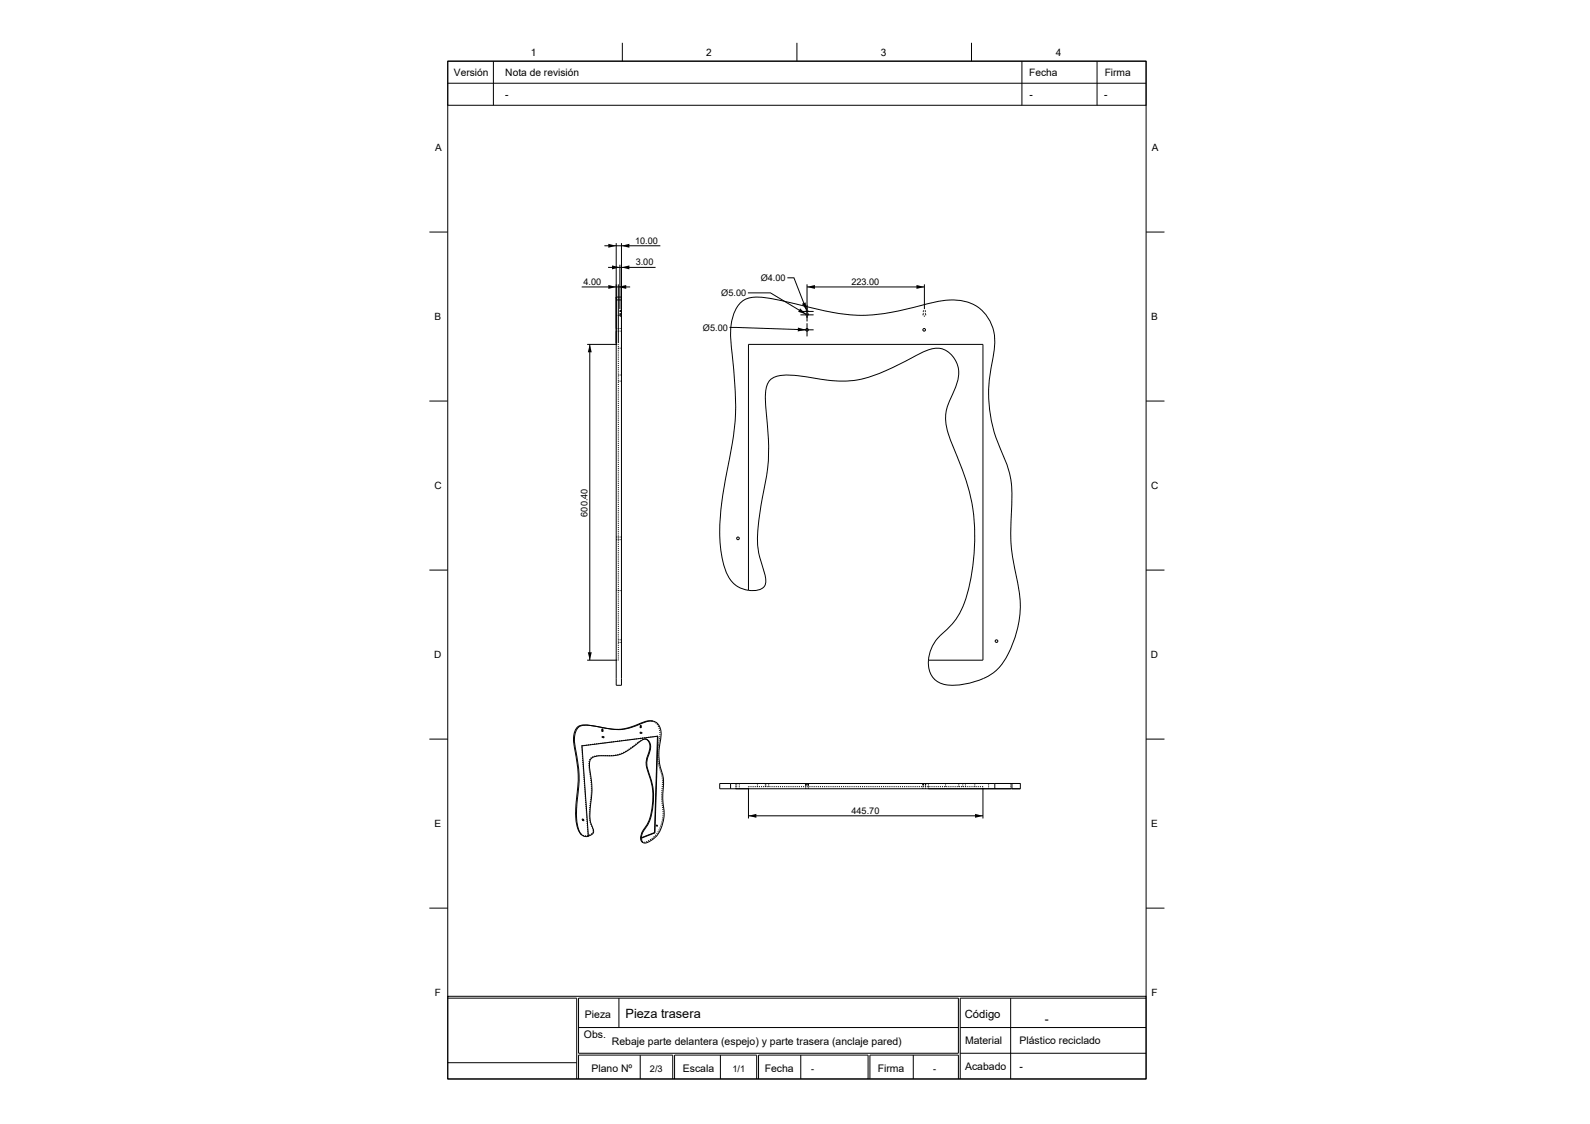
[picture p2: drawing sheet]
<svg xmlns="http://www.w3.org/2000/svg" width="420mm" height="297mm" viewBox="0 0 420 297" stroke-linecap="round" stroke-linejoin="round" font-family="sans-serif">
<g fill="none" stroke="#000" stroke-width=".26">
<path d="M118.3 16.2h184.4v268.9h-184.4zM118.3 16.2h184.4v11.6h-184.4zM130.3 16.2v11.6M164.4 11.3v4.9M210.5 11.3v4.9M256.6 11.3v4.9M269.9 16.2v11.6M289.8 16.2v11.6M118.3 22h184.4M113.4 61.3h4.9M153.7 75.8h12.8M159.6 64.9h14.8"/>
<path d="M160.6 70.7h12.6M162.8 78.5v.8M162.8 78.5v8.3h.3M162.8 79.3v101.8h1.4v-101.8M162.8 78.5h1.4M162.8 79.3h1.4M162.8 64.3v26.7M163.3 75.1v15.6M163.7 70v11.7M164.2 78.5v.8M164.2 78.5v8.3h-.3M164.2 64.3v17.4"/>
<path d="M197.6 77.4h5.9l9.4 5.6M208 73.4h1.7l3.4 8.6M213.2 75.1v9.8M213.2 75.8h31M244.2 75.1v6.6M302.7 61.3h4.9M155.1 91h7.9M155.8 91v83.4M162.8 83.3h.3M162.8 87.5h.3M163.2 91l.1 .2M163.3 83.3h.3"/>
<path d="M163.3 87.5h.3M163.3 91.4v.3M163.3 92.6v.2M163.3 93.1v.3M163.3 93.7v.2M163.3 94.2v.3M163.3 94.8v.3M163.3 95.3v.3M163.3 95.9v.3M163.3 96.5v.2M163.3 97v.3M163.3 97.6v.2"/>
<path d="M163.3 98.1v.3M163.3 98.7v.3M163.3 99.2v.3M163.3 99.8v.3M163.3 99.1h.3M163.3 86.8h.3M163.6 92h-.3v.3M163.7 82.9h.5M163.7 83h.5M163.7 82.3h.5M163.7 83v.5h.5M163.7 82.3v.2"/>
<path d="M163.7 82.8v.2M163.9 87.5h.3v11.6h-.3M163.9 83.3h.3M163.9 92h.3M164.2 82h-.5v.3M192.7 86.5l20.1 .6M211.4 87.2h3.5M211.4 82.3h3.5M211.4 83.2h3.5M212.9 83v.3M212.9 82.8v.2M213 83.5h.3"/>
<path d="M213 82l-.1 .5M213.2 85.4v3.5M213.3 82l.2 .5M213.5 82.8v.5M243.9 82.8v.5M244 83.5h.3M244 82l-.1 .5M244.3 82l.2 .5M244.5 82.8v.5M113.4 106h4.9M163.3 100.7h.3M163.3 100.3v.3"/>
<path d="M163.3 100.9v.3M163.3 101.5v.2M163.3 102v.3M163.3 102.6v.2M163.3 103.1v.3M163.3 103.7v.3M163.3 104.2v.3M163.3 104.8v.3M163.3 105.3v.3M163.3 105.9v.3M163.3 106.5v.2M163.3 107v.3"/>
<path d="M163.3 107.6v.2M163.3 108.1v.3M163.3 108.7v.3M163.3 109.2v.3M163.3 109.8v.3M163.3 110.3v.3M163.3 110.9v.3M163.3 111.5v.2M163.3 112v.3M163.3 112.6v.2M163.3 113.1v.3M163.3 113.7v.3"/>
<path d="M163.3 114.2v.3M163.3 114.8v.3M163.3 115.4v.2M163.3 115.9v.3M163.3 116.5v.2M163.3 117v.3M163.3 117.6v.3M163.3 118.1v.3M163.3 118.7v.3M163.3 119.2v.3M163.3 119.8v.3M163.9 100.7h.3"/>
<path d="M302.7 106h4.9M163.3 120.4v.2M163.3 120.9v.3M163.3 121.5v.2M163.3 122v.3M163.3 122.6v.3M163.3 123.1v.3M163.3 123.7v.3M163.3 124.2v.3M163.3 124.8v.3M163.3 125.4v.2M163.3 125.9v.3"/>
<path d="M163.3 126.5v.2M163.3 127v.3M163.3 127.6v.3M163.3 128.1v.3M163.3 128.7v.3M163.3 129.2v.3M163.3 129.8v.3M163.3 130.4v.2M163.3 130.9v.3M163.3 131.5v.2M163.3 132v.3M163.3 132.6v.3"/>
<path d="M163.3 133.1v.3M163.3 133.7v.3M163.3 134.3v.2M163.3 134.8v.3M163.3 135.4v.2M163.3 135.9v.3M163.3 136.5v.3M163.3 137v.3M163.3 137.6v.3M163.3 138.1v.3M163.3 138.7v.3M163.3 139.3v.2"/>
<path d="M163.3 139.8v.3M113.4 150.6h4.9M162.8 142.6h.3M162.8 141.9h.3M162.8 156h.1M163.2 156h.1M163.3 156.1h.3M163.3 140.4v.2M163.3 140.9v.3M163.3 141.5v.3M163.3 142v.3M163.3 143.1v.3"/>
<path d="M163.3 143.7v.3M163.3 144.3v.2M163.3 144.8v.3M163.3 145.4v.2M163.3 145.9v.3M163.3 146.5v.3M163.3 147v.3M163.3 147.6v.3M163.3 148.1v.3M163.3 148.7v.3M163.3 149.3v.2M163.3 149.8v.3"/>
<path d="M163.3 150.4v.2M163.3 150.9v.3M163.3 151.5v.3M163.3 152v.3M163.3 152.6v.3M163.3 153.2v.2M163.3 153.7v.3M163.3 154.3v.2M163.3 154.8v.3M163.3 155.4v.3M163.3 155.9v.3M163.3 156.5v.3"/>
<path d="M163.3 157v.3M163.3 157.6v.3M163.3 158.2v.2M163.3 158.7v.3M163.3 159.3v.2M163.3 159.8v.3M163.3 141.9h.3M163.6 142.6h-.3v.3M163.9 156.1h.3M163.9 142.6h.3M163.9 141.9h.3M197.7 156a7.3 7.3 0 0 1-6.3-5.9 46.3 46.3 0 0 1-.2-20.8l.8-4.3a72.9 72.9 0 0 0 2.1-23.5l-.8-8.7a17.4 17.4 0 0 1 1.6-11.9 5.9 5.9 0 0 1 5.8-2.4 195.4 195.4 0 0 1 18.2 3.8 44.6 44.6 0 0 0 22.5-1.1l3.4-.9a18 18 0 0 1 12 0 11.2 11.2 0 0 1 5.8 12.5 46.1 46.1 0 0 0-1.2 15.3 41 41 0 0 0 4.2 13.7 29.8 29.8 0 0 1 1.5 14.4 53.7 53.7 0 0 0 1.8 18.4 26.8 26.8 0 0 1-5.3 22.2 18 18 0 0 1-14.6 3.9 5.7 5.7 0 0 1-3.7-6.3"/>
<path d="M197.7 156l1.5 .1a2.64 2.64 0 0 0 3-3.3l-.4-1.8a24.7 24.7 0 0 1-1.3-14.2l.4-2.7a78.2 78.2 0 0 0 2.1-15.6l-.5-8.6a23.3 23.3 0 0 1 .1-8.2 4.3 4.3 0 0 1 4.5-2.6l3.8 .2a60.6 60.6 0 0 0 13.9 1.3 44 44 0 0 0 15.4-5.7 18.8 18.8 0 0 1 7.5-2.9 6.7 6.7 0 0 1 5.2 8.9l-.9 2.5a13.6 13.6 0 0 0-1.9 9.8l2 5.8a52.1 52.1 0 0 1 5.2 27.2 39 39 0 0 1-4.5 17l-2 2.5a16.6 16.6 0 0 0-4.8 5.7l-.7 3M197.7 156v-65h61.9v83.4h-14.3M302.7 150.6h4.9M155.1 174.4h7.9M163.3 169.8h.3M163.3 160.4v.3M163.3 160.9v.3M163.3 161.5v.3M163.3 162v.3M163.3 162.6v.3M163.3 163.2v.2M163.3 163.7v.3"/>
<path d="M163.3 164.3v.2M163.3 164.8v.3M163.3 165.4v.3M163.3 165.9v.3M163.3 166.5v.3M163.3 167v.3M163.3 167.6v.3M163.3 168.2v.2M163.3 168.7v.3M163.3 169.3v.2M163.3 169.8v.3M163.3 170.4v.3"/>
<path d="M163.3 170.9v.3M163.3 171.5v.3M163.3 172.1v.2M163.3 172.6v.3M163.3 173.2v.2M163.3 173.7v.3M163.3 174.3l-.1 .1M163.3 169.1h.3M163.9 169.8h.3M163.9 169.1h.3M113.4 195.3h4.9M153.6 197l.1 .2"/>
<path d="M153.6 197l1.8 24M153.7 197.5v.3M153.7 198v.3M153.8 198.6v.3M153.8 199.1v.3M153.8 199.7v.3M156.7 199.9l-.2 .1M157.2 199.8h-.2M157.8 199.7h-.3M158.3 199.6l-.2 .1M158.9 199.6h-.3M159 192.8l.1 .5"/>
<path d="M159 192.8h.1M159 193.1l.1 .2M159.1 192.8v.2M159.1 193.3h.1M159.1 192.6l.1 .1M159.1 192.6l-.1 .2M159.1 194.9h.3M159.2 192.7v.3M159.2 192.7l.1 .1M159.2 199.6h.3M159.2 192.7l-.1 .1M159.2 193h.1"/>
<path d="M159.2 194.6l-.1 .3M159.2 194.6l.3 .1M159.2 193l-.1 .3M159.3 192.8v.2M159.3 193.1l-.2 .2M159.5 194.7l-.1 .2M159.7 199.6h.3M160.3 199.7h.3M161.1 199.7h-.3M161.7 199.6l-.3 .1M162.2 199.6h-.2M162.8 199.5l-.3 .1"/>
<path d="M163.3 199.4h-.2M163.9 199.2l-.3 .1M164.4 199l-.3 .1M164.9 198.7l-.3 .2M165.3 198.5l-.2 .1M165.8 198.2l-.2 .1M166.3 197.9l-.3 .1M166.7 197.5l-.2 .2M167.2 197.2l-.2 .2M167.6 196.9l-.2 .1M168.1 196.5l-.3 .2M168.5 196.2l-.2 .2"/>
<path d="M168.9 195.8l-.2 .2M169.1 191.8h.1M169.1 191.8v.2M169.1 193.7l.3 .1M169.2 192.3h.1M169.2 193.5l-.1 .2M169.2 193.5h.3M169.2 192.1l.1 .2M169.2 191.8v.5M169.2 191.7l.1 .1M169.2 191.7l-.1 .1M169.2 191.7h.1"/>
<path d="M169.3 192v.3M169.3 191.8h.1M169.3 191.8v.2M169.3 192.1l-.1 .2M169.3 191.7l.1 .1M169.3 191.7l-.1 .1M169.4 191.8v.2M169.4 195.5l-.2 .2M169.5 193.5l-.1 .3M169.9 195.3l-.3 .1M170.2 195.2l.3 .1M170.5 195.3a2.83 2.83 0 0 1 .7 3.9 5.9 5.9 0 0 0 .2 5.5 17.4 17.4 0 0 1-.7 13.5 4.1 4.1 0 0 0-1.3 4.1l.2 .1"/>
<path d="M170.5 195.3h.2M170.7 195.3a2.83 2.83 0 0 1 .7 4 6 6 0 0 0 .2 5.5 17.5 17.5 0 0 1-.7 13.5 5.6 5.6 0 0 0-1.5 3.1M170.7 195.3a5.3 5.3 0 0 0-3.1 1.8 9.8 9.8 0 0 1-8.3 2.6 3.3 3.3 0 0 0-3.5 1.3l-.1 1.5a29.6 29.6 0 0 1 .2 11.7 8.1 8.1 0 0 0 .8 5 1.36 1.36 0 0 1-1.4 1.7M172.1 190.5l.3 .1M172.1 190.5h.3M172.1 190.5a12.7 12.7 0 0 0-5.1 1.5 16.4 16.4 0 0 1-9.7-.1 7.7 7.7 0 0 0-4.6 .1 6 6 0 0 0-.9 5.8 34.5 34.5 0 0 1 .4 14.4 14.2 14.2 0 0 0 1 7.9l.2 .2M172.4 190.5a12.7 12.7 0 0 0-5.1 1.5 16.4 16.4 0 0 1-9.8 0 7.7 7.7 0 0 0-4.6 .1 6 6 0 0 0-.9 5.8 34.7 34.7 0 0 1 .4 14.5 14.3 14.3 0 0 0 1 7.9l.2 .2M172.4 190.5a3.4 3.4 0 0 1 2.2 4.4 17.5 17.5 0 0 0 .6 10.6v2.7a27.3 27.3 0 0 0 .2 7 8.1 8.1 0 0 1-3.6 7l-1.2 .5-.8-.1M172.7 190.7l.2 .1M173.2 191l.2 .1M173.6 191.3l.1 .3M173.7 199.5v.3"/>
<path d="M173.7 198.9v.3M173.8 198.4l-.1 .2M173.8 194.5l-.9 25.5M173.8 194.5l-.8 25.6M173.8 194.5l-20.2 2.5M173.8 197.8v.3M173.9 191.8l.1 .3M173.9 197.3l-.1 .2M174 196.7l-.1 .3M174 196.2v.2M174.1 192.3l.1 .3M174.1 195.6v.3"/>
<path d="M174.2 192.9l.1 .2M174.2 195.1v.2M174.3 194.5v.3M174.3 193.4v.3M174.3 194v.2M302.7 195.3h4.9M153.8 216.6l.2 .2M153.9 200.2v.3M153.9 200.8v.3M153.9 201.4l.1 .2M154 201.9v.3M154 216.4l-.2 .2"/>
<path d="M154 216.4l.2 .2M154 202.5v.2M154.1 203v.3M154.1 203.6v.3M154.1 204.1l.1 .3M154.2 204.7v.3M154.2 216.6l-.2 .2M154.2 205.2v.3M154.3 205.8v.3M154.3 206.3v.3M154.3 206.9l.1 .3M154.4 207.5v.2"/>
<path d="M154.4 208v.3M154.5 208.6v.2M154.5 209.1v.3M154.5 209.7l.1 .3M154.6 210.2v.3M154.6 210.8v.3M154.7 211.3v.3M154.7 211.9v.3M154.7 212.4l.1 .3M154.8 213v.3M154.8 213.6v.2M154.9 214.1v.3"/>
<path d="M154.9 214.7v.2M154.9 215.2v.3M155 215.8v.3M155 216.3v.3M155 216.9l.1 .3M155.1 217.4v.3M155.1 218v.3M155.2 218.5v.3M155.2 219.1v.3M155.2 219.7l.1 .2M155.5 202.2l.1 .3M155.6 201.7l-.1 .2"/>
<path d="M155.6 202.8v.2M155.6 201.1v.3M155.7 203.3v.3M155.7 215.5v.3M155.7 214.9v.3M155.7 216v.3M155.7 214.4v.3M155.7 203.9l.1 .2M155.7 213.8v.3M155.7 216.6l.1 .3M155.8 213.3v.2M155.8 204.4l.1 .3"/>
<path d="M155.8 212.7v.3M155.8 200.6l-.1 .2M155.9 217.1v.3M155.9 212.2v.2M155.9 205v.2M156 211.6l-.1 .3M156 205.5v.3M156 217.7l.1 .2M156 211.1v.2M156.1 206.1v.2M156.1 210.5v.3M156.1 206.6v.3"/>
<path d="M156.2 209.9l-.1 .3M156.2 207.2v.2M156.2 209.4v.3M156.2 207.7v.3M156.2 200.2l-.2 .2M156.2 208.8v.3M156.2 208.3v.3M156.2 218.2l.2 .2M156.5 218.7l.1 .2M156.6 219.2l.1 .3M156.7 219.8l-.1 .2M173.4 218.2l.1 .1"/>
<path d="M173.5 218l-.1 .2M173.5 218l.2 .1M173.7 218.1l-.2 .2M173.8 200v.3M173.8 200.6v.3M173.9 201.2v.2M173.9 219.7l-.1 .2M173.9 201.7l.1 .3M174 202.2l.1 .3M174.2 219.2l-.2 .2M174.2 202.8l.1 .3M174.3 203.3l.1 .3"/>
<path d="M174.4 218.7l-.1 .2M174.5 203.8l.1 .3M174.6 218.1l-.1 .3M174.7 204.4l.1 .2M174.7 217.6l-.1 .3M174.8 210.5v.2M174.8 211v.3M174.8 209.9v.3M174.8 211.6v.2M174.8 209.3v.3M174.8 204.9l.1 .3M174.9 208.8l-.1 .3"/>
<path d="M174.9 212.1v.3M174.9 217.1l-.1 .2M174.9 208.2v.3M174.9 205.5l.1 .2M174.9 212.7l.1 .2M174.9 207.7v.3M175 207.1v.3M175 206v.3M175 216.5l-.1 .3M175 206.6v.2M175 213.2l.1 .3M175.1 216l-.1 .3"/>
<path d="M175.1 213.8v.2M175.1 214.3l.1 .3M175.1 215.4v.3M175.2 214.9v.3M193 208.4h69.8M193 207h69.8M193 207v1.4M193 207h-2.9v1.4h2.9M194.3 208.1v.3h3.4M194.3 207.6v.3M194.6 207v.3M194.6 207.6v.3"/>
<path d="M194.6 208.1v.3M195.3 207v.3M195.3 207.6v.3M195.3 208.1v.3M197.7 208.2v8.1M197.7 215.6h61.9M198 207.9l-.3 .1M198.2 207.9h.3M198.8 207.9h.3M199.4 207.9h.2M199.9 207.9h.3M200.1 207v.3"/>
<path d="M200.1 207.6v.3M200.5 207.9h.2M201 207.9h.3M201.6 207.9h.3M202.2 207.3v-.3h-7.9v.3M202.2 207.6l-.1 .3h.3M202.3 207v.3M202.3 207.6v.3M202.7 207.9h.3M203 207v.3M203 207.6v.3M203.2 207.9h.3"/>
<path d="M203.8 207.9h.3M204.4 207.9h.2M204.9 207.9h.3M205.5 207.9h.2M206 207.9h.3M206.6 207.9h.3M207.1 207.9h.3M207.7 207.9h.3M208.2 207.9h.3M208.8 207.9h.3M209.4 207.9h.2M209.9 207.9h.3"/>
<path d="M210.5 207.9h.2M211 207.9h.3M211.6 207.9h.3M212.1 207.9h.3M212.7 207.9h.3M212.8 207.4h.1M212.8 208.1v.3M212.8 207v.8M212.9 207v.4M212.9 207.4h.1M213.3 207.9h.2M213.5 207l-.2 .4"/>
<path d="M213.5 207.4h.1M213.5 207v.8M213.5 208.1v.3M213.8 207.9h.3M214.4 207.9h.2M214.9 207.9h.3M215.5 207.9h.3M216 207.9h.3M216.6 207.9h.3M217.1 207.9h.3M217.7 207.9h.3M218.3 207.9h.2"/>
<path d="M218.8 207.9h.3M219.4 207.9h.2M219.9 207.9h.3M220.5 207.9h.3M221 207.9h.3M221.6 207.9h.3M222.1 207.9h.3M222.7 207.9h.3M223.3 207.9h.2M223.8 207.9h.3M224.4 207.9h.2M224.9 207.9h.3"/>
<path d="M225.5 207.9h.3M226 207.9h.3M226.6 207.9h.3M227.1 207.9h.3M227.7 207.9h.3M228.3 207.9h.2M228.8 207.9h.3M229.4 207.9h.2M229.9 207.9h.3M230.5 207.9h.3M231 207.9h.3M231.6 207.9h.3"/>
<path d="M232.2 207.9h.2M232.7 207.9h.3M233.3 207.9h.2M233.8 207.9h.3M234.4 207.9h.3M234.9 207.9h.3M235.5 207.9h.3M236 207.9h.3M236.6 207.9h.3M237.2 207.9h.2M237.7 207.9h.3M238.3 207.9h.2"/>
<path d="M238.8 207.9h.3M239.4 207.9h.3M239.9 207.9h.3M240.5 207.9h.3M241 207.9h.3M241.6 207.9h.3M242.2 207.9h.2M242.7 207.9h.3M243.3 207.9h.2M243.8 207v.3M243.8 207.6v.3M243.8 208.1v.3"/>
<path d="M243.8 207.9h.3M243.8 207l.1 .4M243.9 207v.4M243.9 207.4h.1M244.3 207.4h.2M244.4 207.9h.3M244.5 207.6v.3M244.5 208.1v.3M244.5 207v.4zM245.2 207v.3M245.2 207.6v.3h-.3M245.2 208.1v.3"/>
<path d="M245.3 207.9v.1M245.5 207.9h.3M246 207.9h.3M246.6 207.9h.3M247.2 207.9h.2M247.7 207.9h.3M248.3 207.9h.2M248.8 207.9h.3M249.4 207.9h.3M249.8 207v.3M249.8 207.6v.3M249.9 207.9h.3"/>
<path d="M250.5 207.9h.3M251.1 207.9h.2M251.6 207.9h.3M252.2 207.9h.2M252.7 207.9h.3M253.3 207.6v.3h.3M253.8 207.9h.3M254.3 207v.3M254.3 207.6v.3M254.4 207.9h.3M254.9 207.9h.3M255 207v.3"/>
<path d="M255 207.6v.3M255.5 207.9h.3M256.1 207.9h.2M256.6 207.9h.3M257.2 207.9h.2M257.5 207h2.4M257.5 207h-4.2v.3M257.5 207v.3M257.5 207.6v.3M257.7 207.9h.3M258.3 207.9h.3M258.8 207.9h.3"/>
<path d="M259.4 207.9l.2 .1M259.6 208.2v8.1M261.1 207v.3M261.1 207.6v.3M261.1 208.1v.3M262.8 207h6.7M262.8 208.4h4.5M262.8 207h4.5M262.8 207v1.4M267 208.1v.3h-21.7v-.1M267 207v.3M267 207.6v.3"/>
<path d="M267.3 207h2.2M267.3 208.4h2.2M267.3 207v1.4M269.5 207v1.4M113.4 240h4.9M153.4 220.3l.2 .2M153.4 220.3l.4 .3M153.6 220.5l.9 .5h.9M154 220.7l.3 .1M154.8 220.8h-.2M155.3 220.2v.3M155.3 220.8v.1"/>
<path d="M155.3 220.9l.1 .1M155.4 220.7l-.3 .1M155.9 220.5l-.2 .2M156.4 220.2l-.2 .2M169.4 221.4h.1M169.5 221.4l.1 .8 .2 .4M169.6 222.4l.3 .2M169.6 222.4l.2 .2M170.4 222.5l-.2 .1M171 222.3l-.3 .1M171.5 222.1l-.3 .1M171.9 221.8l-.2 .1"/>
<path d="M172.4 221.4l-.2 .2M172.9 220l-3.5 1.4M172.9 220l.1 .1M172.9 221l-.3 .3M173 220.1l-3.5 1.3M173.3 220.6l-.2 .2M173.6 220.2l-.1 .2M302.7 240h4.9M118.3 263.3h184.4v21.8h-184.4zM118.3 263.7h34v21.4M152.8 263.7h100.4v14.6h-100.4zM152.8 271.5h100.4"/>
<path d="M163.5 263.7v7.8M169.1 278.8v6.3M190.3 278.8v6.3M211.5 278.8v6.3M241.2 278.8v6.3M253.6 278.3h49.1M253.6 271.5h49.1M267 263.7v21.4M302.7 263.7h-49.1v21.4M118.3 280.8h34M152.8 285.1v-6.3h24.9v6.3M178.2 285.1v-6.3h21.7v6.3"/>
<path d="M200.4 285.1v-6.3h28.9v6.3M253.2 285.1v-6.3h-23.4v6.3"/>
<circle cx="213.2" cy="87.2" r=".35"/>
<circle cx="244.1" cy="87.2" r=".35"/>
<circle cx="194.9" cy="142.3" r=".35"/>
<circle cx="263.2" cy="169.4" r=".35"/>
</g>
<g fill="#000">
<path d="M160.7 64.4l2.1 .5-2.1 .6zM160.7 75.3l2.1 .5-2.1 .5zM163.3 75.8l2.1-.5v1zM161.7 70.1l2 .6-2 .5zM164.2 64.9l2-.5v1.1zM164.2 70.7l2-.6v1.1zM213.2 75.8l2.1-.5v1zM242.1 75.3l2.1 .5-2.1 .5zM155.8 91l.5 2.1h-1zM210.8 86.5l2 .6-2.1 .5zM211.4 81.5l1.5 1.5-2.1-.6zM211.8 80.3l1-.4 .3 2.1z"/>
<path d="M155.3 172.4h1l-.5 2zM197.7 215.6l2.1-.6v1.1zM257.6 215l2 .6-2 .5z"/>
</g>
<text font-size="3.4" x="165.2" y="269">Pieza trasera</text>
<text font-size="3.1" x="276" y="270.3">-</text>
<text font-size="3" x="254.9" y="269">Código</text>
<g font-size="2.8">
<text x="154.5" y="268.9">Pieza</text>
<text x="154.2" y="274.2">Obs.</text>
<text x="254.9" y="275.9">Material</text>
<text x="269.3" y="276">Plástico reciclado</text>
<text x="161.6" y="276">Rebaje parte delantera (espejo) y parte trasera (anclaje pared)</text>
<text x="156.2" y="283.3">Plano Nº</text>
<text x="180.4" y="283.2">Escala</text>
<text x="202" y="283.3">Fecha</text>
<text x="231.9" y="283.2">Firma</text>
<text x="254.9" y="282.6">Acabado</text>
<text x="269.3" y="282.6">-</text>
</g>
<g font-size="2.7">
<text x="119.9" y="20.1">Versión</text>
<text x="133.5" y="20.1">Nota de revisión</text>
<text x="271.9" y="20.1">Fecha</text>
<text x="291.8" y="20.1">Firma</text>
<text x="133.4" y="25.8">-</text>
<text x="271.9" y="25.8">-</text>
<text x="291.7" y="25.8">-</text>
</g>
<g font-size="2.6">
<text x="140.2" y="14.7">1</text>
<text x="186.6" y="14.7">2</text>
<text x="232.7" y="14.7">3</text>
<text x="278.9" y="14.7">4</text>
<text x="114.9" y="40">A</text>
<text x="304.3" y="40">A</text>
<text x="114.8" y="84.6">B</text>
<text x="304.1" y="84.6">B</text>
<text x="114.8" y="129.3">C</text>
<text x="304.1" y="129.3">C</text>
<text x="114.7" y="173.9">D</text>
<text x="304" y="173.9">D</text>
<text x="114.8" y="218.6">E</text>
<text x="304.1" y="218.6">E</text>
<text x="114.9" y="263.3">F</text>
<text x="304.2" y="263.3">F</text>
</g>
<g font-size="2.4">
<text x="167.8" y="64.4">10.00</text>
<text x="167.9" y="70.1">3.00</text>
<text x="154.1" y="75.2">4.00</text>
<text x="201" y="74.3">Ø4.00</text>
<text x="224.9" y="75.2">223.00</text>
<text x="190.5" y="78.3">Ø5.00</text>
<text x="185.7" y="87.4">Ø5.00</text>
<text x="155.2" y="136.5" transform="rotate(-90 155.2 136.5)">600.40</text>
<text x="224.9" y="215">445.70</text>
<text x="171.7" y="283.3">2/3</text>
<text x="193.5" y="283.3">1/1</text>
<text x="214.2" y="283.3">-</text>
<text x="246.5" y="283.1">-</text>
</g>
</svg>
